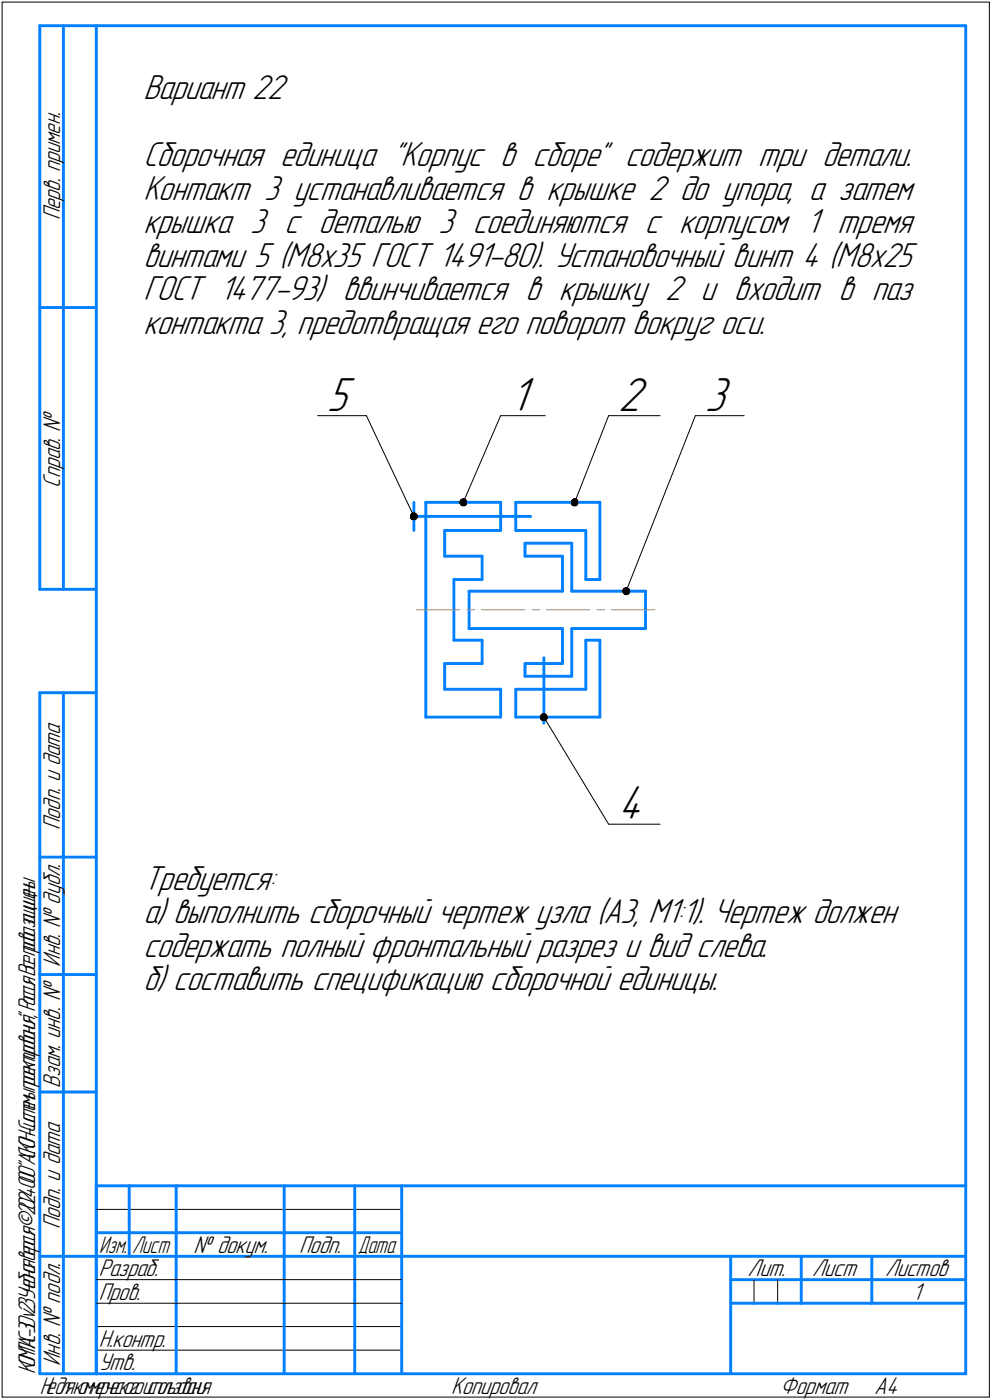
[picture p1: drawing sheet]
<svg xmlns="http://www.w3.org/2000/svg" width="211mm" height="298mm" viewBox="0 0 211 298" stroke-linecap="round" stroke-linejoin="round" font-family="sans-serif">
<g fill="none" stroke="#000" stroke-width=".21">
<path d="M.5 .5h210zM.5 .5v297zM210.5 .5v297zM67.6 88.5h10.3zM77.9 88.5l10.2 21.5zM106.5 88.5l-7.9 18.5zM106.5 88.5h9.5zM129.5 88.5l-7.2 18.5zM129.5 88.5h10.9zM147.9 88.5l-14.7 37.4zM147.9 88.5h10.4zM115.7 152.7l13.8 22.8z"/>
<path d="M129.5 175.5h10.9zM20.5 257.5h65zM20.5 272.5h17zM20.5 277.5h17zM37.5 272.5h23zM37.5 277.5h23zM60.5 272.5h15zM60.5 277.5h15zM75.5 272.5h10zM75.5 277.5h10zM160.4 272.5v5zM165.4 272.5v5z"/>
<path d="M.5 297.5h210zM20.5 282.4h65zM20.5 287.5h65z"/>
</g>
<g fill="none" stroke="#0080ff" stroke-width=".62">
<path d="M8.5 5.5v120zM8.5 5.5h12zM13.5 5.5v120zM20.5 5.5h185zM20.5 5.5v287zM205.5 5.5v287zM8.5 65.5h12zM88.1 110h24.8zM88.1 107v3zM88.1 110v2.9zM90.6 107v22.8zM90.6 107h15.9z"/>
<path d="M94.6 112.9h11.9zM94.6 112.9v5.5zM94.6 118.4h8zM102.6 118.4v5zM106.5 107v5.9zM109.7 107v5.9zM109.7 107h17.9zM109.7 112.9h14.9zM111.7 118.4h8zM111.7 115.7v2.7zM111.7 115.7h9.9zM119.7 118.4v7.5z"/>
<path d="M121.6 115.7v10.2zM124.6 112.9v10.5zM127.6 107v16.4zM8.5 125.5h12zM90.6 129.8v22.9zM96.6 136.3h6zM96.6 129.8v6.5zM96.6 123.4h6zM96.6 123.4v6.4zM99.8 129.8v4zM99.8 133.8h19.9zM99.8 125.9v3.9z"/>
<path d="M99.8 125.9h19.9zM102.6 136.3v5zM119.7 133.8v7.5zM121.6 133.8v10.2zM121.6 133.8h15.7zM121.6 125.9h15.7zM124.6 136.3h3zM124.6 136.3v10.5zM124.6 123.4h3zM127.6 136.3v16.4zM137.3 129.8v4zM137.3 125.9v3.9z"/>
<path d="M8.5 147.5v145zM8.5 147.5h12zM13.5 147.5v145zM90.6 152.7h15.9zM94.6 146.8h11.9zM94.6 141.3v5.5zM94.6 141.3h8zM106.5 146.8v5.9zM109.7 146.8v5.9zM109.7 152.7h17.9zM109.7 146.8h14.9zM111.7 141.3h8z"/>
<path d="M111.7 141.3v2.7zM111.7 144h9.9zM115.7 140v14zM8.5 182.5h12zM8.5 207.5h12zM8.5 232.5h12zM20.5 252.5h185zM20.5 252.5v40zM27.5 252.5v15zM37.5 252.5v25zM60.5 252.5v25zM75.5 252.5v25z"/>
<path d="M85.5 252.5v40zM8.5 267.5h12zM20.5 262.5h7zM20.5 267.5h7zM27.5 262.5h10zM27.5 267.5h10zM37.5 277.5v15zM37.5 262.5h23zM37.5 267.5h23zM60.5 277.5v15zM60.5 262.5h15zM60.5 267.5h15z"/>
<path d="M75.5 277.5v15zM75.5 262.5h10zM75.5 267.5h10zM85.5 267.5h120zM155.4 267.5v25zM155.4 272.5h15.1zM155.4 277.5h5zM160.4 277.5h5zM165.4 277.5h5.1zM170.5 267.5v10zM170.5 272.5h35zM170.5 277.5h15z"/>
<path d="M185.5 267.5v10zM185.5 277.5h20zM8.5 292.5h12zM20.5 292.5h185z"/>
</g>
<path d="M88.6 129.8h9.2zM99.3 129.8h1.7zM102.4 129.8h9.2zM113.2 129.8h1.6zM116.3 129.8h9.2zM127 129.8h1.6zM130.1 129.8h9.2z" fill="none" stroke="#ff8000" stroke-width=".21"/>
<g fill="#fff" stroke="#fff" stroke-width=".21">
<path d="M108.5 79.7h5.5zM108.5 79.8h5.5zM108.5 79.8h5.5zM108.5 79.9h5.5zM108.5 79.9h5.5zM108.5 80h5.5zM108.5 80h5.5zM108.5 80.1h5.5zM108.5 80.2h5.5zM108.5 80.2h5.5zM108.5 80.3h5.5zM108.5 80.3h5.5zM108.5 80.4h5.5zM108.5 80.4h5.5zM108.5 80.5h5.5zM108.5 80.5h5.5zM108.5 80.6h5.5zM108.5 80.7h5.5zM108.5 80.7h5.5zM108.5 80.8h5.5zM108.5 80.8h5.5zM108.5 80.9h5.5zM108.5 80.9h5.5zM108.5 81h5.5zM108.5 81.1h5.5zM108.5 81.1h5.5zM108.5 81.2h5.5zM108.5 81.2h5.5zM108.5 81.3h5.5zM108.5 81.3h5.5zM108.5 81.4h5.5zM108.5 81.4h5.5zM108.5 81.5h5.5zM108.5 81.6h5.5zM108.5 81.6h5.5zM108.5 81.7h5.5zM108.5 81.7h5.5zM108.5 81.8h5.5zM108.5 81.8h5.5zM108.5 81.9h5.5zM108.5 82h5.5zM108.5 82h5.5zM108.5 82.1h5.5zM108.5 82.1h5.5zM108.5 82.2h5.5zM108.5 82.2h5.5zM108.5 82.3h5.5zM108.5 82.4h5.5zM108.5 82.4h5.5zM108.5 82.5h5.5zM108.5 82.5h5.5zM108.5 82.6h5.5zM108.5 82.6h5.5zM108.5 82.7h5.5zM108.5 82.7h5.5zM108.5 82.8h5.5zM108.5 82.9h5.5zM108.5 82.9h5.5zM108.5 83h5.5zM108.5 83h5.5zM108.5 83.1h5.5zM108.5 83.1h5.5zM108.5 83.2h5.5zM108.5 83.3h5.5zM108.5 83.3h5.5zM108.5 83.4h5.5zM108.5 83.4h5.5zM108.5 83.5h5.5zM108.5 83.5h5.5zM108.5 83.6h5.5zM108.5 83.7h5.5zM108.5 83.7h5.5zM108.5 83.8h5.5zM108.5 83.8h5.5zM108.5 83.9h5.5zM108.5 83.9h5.5zM108.5 84h5.5zM108.5 84h5.5zM108.5 84.1h5.5zM108.5 84.2h5.5zM108.5 84.2h5.5zM108.5 84.3h5.5zM108.5 84.3h5.5zM108.5 84.4h5.5zM108.5 84.4h5.5zM108.5 84.5h5.5zM108.5 84.6h5.5zM108.5 84.6h5.5zM108.5 84.7h5.5zM108.5 84.7h5.5zM108.5 84.8h5.5zM108.5 84.8h5.5zM108.5 84.9h5.5zM108.5 84.9h5.5zM108.5 85h5.5zM108.5 85.1h5.5zM108.5 85.1h5.5zM108.5 85.2h5.5zM108.5 85.2h5.5zM108.5 85.3h5.5zM108.5 85.3h5.5zM108.5 85.4h5.5zM108.5 85.5h5.5zM108.5 85.5h5.5zM108.5 85.6h5.5zM108.5 85.6h5.5zM108.5 85.7h5.5zM108.5 85.7h5.5zM108.5 85.8h5.5zM108.5 85.9h5.5zM108.5 85.9h5.5zM108.5 86h5.5zM108.5 86h5.5zM108.5 86.1h5.5zM108.5 86.1h5.5zM108.5 86.2h5.5zM108.5 86.2h5.5zM108.5 86.3h5.5zM108.5 86.4h5.5zM108.5 86.4h5.5zM108.5 86.5h5.5zM108.5 86.5h5.5zM108.5 86.6h5.5zM108.5 86.6h5.5zM108.5 86.7h5.5zM108.5 86.8h5.5zM108.5 86.8h5.5zM108.5 86.9h5.5zM108.5 86.9h5.5zM108.5 87h5.5zM108.5 87h5.5zM108.5 87.1h5.5zM108.5 87.2h5.5zM108.5 87.2h5.5zM108.5 87.3h5.5zM108.5 87.3h5.5zM108.5 87.4h5.5zM108.5 87.4h5.5zM108.5 87.5h5.5zM108.5 87.5h5.5zM108.5 87.6h5.5zM108.5 87.7h5.5zM108.5 87.7h5.5zM108.5 87.8h5.5zM108.5 87.8h5.5zM108.5 87.9h5.5zM108.5 87.9h5.5zM108.5 88h5.5zM108.5 88.1h5.5zM108.5 88.1h5.5zM108.5 88.2h5.5zM108.5 88.2h5.5zM108.5 88.3h5.5zM108.5 88.3h5.5zM108.5 88.4h5.5zM108.5 88.4h5.5zM108.5 88.5h5.5zM108.5 88.6h5.5zM108.5 88.6h5.5zM108.5 88.7h5.5zM108.5 88.7h5.5zM108.5 88.8h5.5zM108.5 88.8h5.5zM108.5 88.9h5.5zM108.5 89h5.5zM108.5 89h5.5zM108.5 89.1h5.5zM108.5 89.1h5.5zM108.5 89.2h5.5zM108.5 89.2h5.5zM108.5 89.3h5.5zM108.5 89.4h5.5zM108.5 89.4h5.5zM108.5 89.5h5.5zM108.5 89.5h5.5zM108.5 89.6h5.5z"/>
<path d="M131.5 79.7h7zM131.5 79.8h7zM131.5 79.8h7zM131.5 79.9h7zM131.5 79.9h7zM131.5 80h7zM131.5 80h7zM131.5 80.1h7zM131.5 80.2h7zM131.5 80.2h7zM131.5 80.3h7zM131.5 80.3h7zM131.5 80.4h7zM131.5 80.4h7zM131.5 80.5h7zM131.5 80.5h7zM131.5 80.6h7zM131.5 80.7h7zM131.5 80.7h7zM131.5 80.8h7zM131.5 80.8h7zM131.5 80.9h7zM131.5 80.9h7zM131.5 81h7zM131.5 81.1h7zM131.5 81.1h7zM131.5 81.2h7zM131.5 81.2h7zM131.5 81.3h7zM131.5 81.3h7zM131.5 81.4h7zM131.5 81.4h7zM131.5 81.5h7zM131.5 81.6h7zM131.5 81.6h7zM131.5 81.7h7zM131.5 81.7h7zM131.5 81.8h7zM131.5 81.8h7zM131.5 81.9h7zM131.5 82h7zM131.5 82h7zM131.5 82.1h7zM131.5 82.1h7zM131.5 82.2h7zM131.5 82.2h7zM131.5 82.3h7zM131.5 82.4h7zM131.5 82.4h7zM131.5 82.5h7zM131.5 82.5h7zM131.5 82.6h7zM131.5 82.6h7zM131.5 82.7h7zM131.5 82.7h7zM131.5 82.8h7zM131.5 82.9h7zM131.5 82.9h7zM131.5 83h7zM131.5 83h7zM131.5 83.1h7zM131.5 83.1h7zM131.5 83.2h7zM131.5 83.3h7zM131.5 83.3h7zM131.5 83.4h7zM131.5 83.4h7zM131.5 83.5h7zM131.5 83.5h7zM131.5 83.6h7zM131.5 83.7h7zM131.5 83.7h7zM131.5 83.8h7zM131.5 83.8h7zM131.5 83.9h7zM131.5 83.9h7zM131.5 84h7zM131.5 84h7zM131.5 84.1h7zM131.5 84.2h7zM131.5 84.2h7zM131.5 84.3h7zM131.5 84.3h7zM131.5 84.4h7zM131.5 84.4h7zM131.5 84.5h7zM131.5 84.6h7zM131.5 84.6h7zM131.5 84.7h7zM131.5 84.7h7zM131.5 84.8h7zM131.5 84.8h7zM131.5 84.9h7zM131.5 84.9h7zM131.5 85h7zM131.5 85.1h7zM131.5 85.1h7zM131.5 85.2h7zM131.5 85.2h7zM131.5 85.3h7zM131.5 85.3h7zM131.5 85.4h7zM131.5 85.5h7zM131.5 85.5h7zM131.5 85.6h7zM131.5 85.6h7zM131.5 85.7h7zM131.5 85.7h7zM131.5 85.8h7zM131.5 85.9h7zM131.5 85.9h7zM131.5 86h7zM131.5 86h7zM131.5 86.1h7zM131.5 86.1h7zM131.5 86.2h7zM131.5 86.2h7zM131.5 86.3h7zM131.5 86.4h7zM131.5 86.4h7zM131.5 86.5h7zM131.5 86.5h7zM131.5 86.6h7zM131.5 86.6h7zM131.5 86.7h7zM131.5 86.8h7zM131.5 86.8h7zM131.5 86.9h7zM131.5 86.9h7zM131.5 87h7zM131.5 87h7zM131.5 87.1h7zM131.5 87.2h7zM131.5 87.2h7zM131.5 87.3h7zM131.5 87.3h7zM131.5 87.4h7zM131.5 87.4h7zM131.5 87.5h7zM131.5 87.5h7zM131.5 87.6h7zM131.5 87.7h7zM131.5 87.7h7zM131.5 87.8h7zM131.5 87.8h7zM131.5 87.9h7zM131.5 87.9h7zM131.5 88h7zM131.5 88.1h7zM131.5 88.1h7zM131.5 88.2h7zM131.5 88.2h7zM131.5 88.3h7zM131.5 88.3h7zM131.5 88.4h7zM131.5 88.4h7zM131.5 88.5h7zM131.5 88.6h7zM131.5 88.6h7zM131.5 88.7h7zM131.5 88.7h7zM131.5 88.8h7zM131.5 88.8h7zM131.5 88.9h7zM131.5 89h7zM131.5 89h7zM131.5 89.1h7zM131.5 89.1h7zM131.5 89.2h7zM131.5 89.2h7zM131.5 89.3h7zM131.5 89.4h7zM131.5 89.4h7zM131.5 89.5h7zM131.5 89.5h7zM131.5 89.6h7z"/>
<path d="M150 79.7h6.4zM150 79.8h6.4zM150 79.8h6.4zM150 79.9h6.4zM150 79.9h6.4zM150 80h6.4zM150 80h6.4zM150 80.1h6.4zM150 80.2h6.4zM150 80.2h6.4zM150 80.3h6.4zM150 80.3h6.4zM150 80.4h6.4zM150 80.4h6.4zM150 80.5h6.4zM150 80.5h6.4zM150 80.6h6.4zM150 80.7h6.4zM150 80.7h6.4zM150 80.8h6.4zM150 80.8h6.4zM150 80.9h6.4zM150 80.9h6.4zM150 81h6.4zM150 81.1h6.4zM150 81.1h6.4zM150 81.2h6.4zM150 81.2h6.4zM150 81.3h6.4zM150 81.3h6.4zM150 81.4h6.4zM150 81.4h6.4zM150 81.5h6.4zM150 81.6h6.4zM150 81.6h6.4zM150 81.7h6.4zM150 81.7h6.4zM150 81.8h6.4zM150 81.8h6.4zM150 81.9h6.4zM150 82h6.4zM150 82h6.4zM150 82.1h6.4zM150 82.1h6.4zM150 82.2h6.4zM150 82.2h6.4zM150 82.3h6.4zM150 82.4h6.4zM150 82.4h6.4zM150 82.5h6.4zM150 82.5h6.4zM150 82.6h6.4zM150 82.6h6.4zM150 82.7h6.4zM150 82.7h6.4zM150 82.8h6.4zM150 82.9h6.4zM150 82.9h6.4zM150 83h6.4zM150 83h6.4zM150 83.1h6.4zM150 83.1h6.4zM150 83.2h6.4zM150 83.3h6.4zM150 83.3h6.4zM150 83.4h6.4zM150 83.4h6.4zM150 83.5h6.4zM150 83.5h6.4zM150 83.6h6.4zM150 83.7h6.4zM150 83.7h6.4zM150 83.8h6.4zM150 83.8h6.4zM150 83.9h6.4zM150 83.9h6.4zM150 84h6.4zM150 84h6.4zM150 84.1h6.4zM150 84.2h6.4zM150 84.2h6.4zM150 84.3h6.4zM150 84.3h6.4zM150 84.4h6.4zM150 84.4h6.4zM150 84.5h6.4zM150 84.6h6.4zM150 84.6h6.4zM150 84.7h6.4zM150 84.7h6.4zM150 84.8h6.4zM150 84.8h6.4zM150 84.9h6.4zM150 84.9h6.4zM150 85h6.4zM150 85.1h6.4zM150 85.1h6.4zM150 85.2h6.4zM150 85.2h6.4zM150 85.3h6.4zM150 85.3h6.4zM150 85.4h6.4zM150 85.5h6.4zM150 85.5h6.4zM150 85.6h6.4zM150 85.6h6.4zM150 85.7h6.4zM150 85.7h6.4zM150 85.8h6.4zM150 85.9h6.4zM150 85.9h6.4zM150 86h6.4zM150 86h6.4zM150 86.1h6.4zM150 86.1h6.4zM150 86.2h6.4zM150 86.2h6.4zM150 86.3h6.4zM150 86.4h6.4zM150 86.4h6.4zM150 86.5h6.4zM150 86.5h6.4zM150 86.6h6.4zM150 86.6h6.4zM150 86.7h6.4zM150 86.8h6.4zM150 86.8h6.4zM150 86.9h6.4zM150 86.9h6.4zM150 87h6.4zM150 87h6.4zM150 87.1h6.4zM150 87.2h6.4zM150 87.2h6.4zM150 87.3h6.4zM150 87.3h6.4zM150 87.4h6.4zM150 87.4h6.4zM150 87.5h6.4zM150 87.5h6.4zM150 87.6h6.4zM150 87.7h6.4zM150 87.7h6.4zM150 87.8h6.4zM150 87.8h6.4zM150 87.9h6.4zM150 87.9h6.4zM150 88h6.4zM150 88.1h6.4zM150 88.1h6.4zM150 88.2h6.4zM150 88.2h6.4zM150 88.3h6.4zM150 88.3h6.4zM150 88.4h6.4zM150 88.4h6.4zM150 88.5h6.4zM150 88.6h6.4zM150 88.6h6.4zM150 88.7h6.4zM150 88.7h6.4zM150 88.8h6.4zM150 88.8h6.4zM150 88.9h6.4zM150 89h6.4zM150 89h6.4zM150 89.1h6.4zM150 89.1h6.4zM150 89.2h6.4zM150 89.2h6.4zM150 89.3h6.4zM150 89.4h6.4zM150 89.4h6.4zM150 89.5h6.4zM150 89.5h6.4zM150 89.6h6.4z"/>
<path d="M131.5 166.7h7zM131.5 166.7h7zM131.5 166.8h7zM131.5 166.8h7zM131.5 166.9h7zM131.5 167h7zM131.5 167h7zM131.5 167.1h7zM131.5 167.1h7zM131.5 167.2h7zM131.5 167.2h7zM131.5 167.3h7zM131.5 167.4h7zM131.5 167.4h7zM131.5 167.5h7zM131.5 167.5h7zM131.5 167.6h7zM131.5 167.6h7zM131.5 167.7h7zM131.5 167.8h7zM131.5 167.8h7zM131.5 167.9h7zM131.5 167.9h7zM131.5 168h7zM131.5 168h7zM131.5 168.1h7zM131.5 168.1h7zM131.5 168.2h7zM131.5 168.3h7zM131.5 168.3h7zM131.5 168.4h7zM131.5 168.4h7zM131.5 168.5h7zM131.5 168.5h7zM131.5 168.6h7zM131.5 168.7h7zM131.5 168.7h7zM131.5 168.8h7zM131.5 168.8h7zM131.5 168.9h7zM131.5 168.9h7zM131.5 169h7zM131.5 169.1h7zM131.5 169.1h7zM131.5 169.2h7zM131.5 169.2h7zM131.5 169.3h7zM131.5 169.3h7zM131.5 169.4h7zM131.5 169.4h7zM131.5 169.5h7zM131.5 169.6h7zM131.5 169.6h7zM131.5 169.7h7zM131.5 169.7h7zM131.5 169.8h7zM131.5 169.8h7zM131.5 169.9h7zM131.5 170h7zM131.5 170h7zM131.5 170.1h7zM131.5 170.1h7zM131.5 170.2h7zM131.5 170.2h7zM131.5 170.3h7zM131.5 170.3h7zM131.5 170.4h7zM131.5 170.5h7zM131.5 170.5h7zM131.5 170.6h7zM131.5 170.6h7zM131.5 170.7h7zM131.5 170.7h7zM131.5 170.8h7zM131.5 170.9h7zM131.5 170.9h7zM131.5 171h7zM131.5 171h7zM131.5 171.1h7zM131.5 171.1h7zM131.5 171.2h7zM131.5 171.3h7zM131.5 171.3h7zM131.5 171.4h7zM131.5 171.4h7zM131.5 171.5h7zM131.5 171.5h7zM131.5 171.6h7zM131.5 171.6h7zM131.5 171.7h7zM131.5 171.8h7zM131.5 171.8h7zM131.5 171.9h7zM131.5 171.9h7zM131.5 172h7zM131.5 172h7zM131.5 172.1h7zM131.5 172.2h7zM131.5 172.2h7zM131.5 172.3h7zM131.5 172.3h7zM131.5 172.4h7zM131.5 172.4h7zM131.5 172.5h7zM131.5 172.6h7zM131.5 172.6h7zM131.5 172.7h7zM131.5 172.7h7zM131.5 172.8h7zM131.5 172.8h7zM131.5 172.9h7zM131.5 172.9h7zM131.5 173h7zM131.5 173.1h7zM131.5 173.1h7zM131.5 173.2h7zM131.5 173.2h7zM131.5 173.3h7zM131.5 173.3h7zM131.5 173.4h7zM131.5 173.5h7zM131.5 173.5h7zM131.5 173.6h7zM131.5 173.6h7zM131.5 173.7h7zM131.5 173.7h7zM131.5 173.8h7zM131.5 173.8h7zM131.5 173.9h7zM131.5 174h7zM131.5 174h7zM131.5 174.1h7zM131.5 174.1h7zM131.5 174.2h7zM131.5 174.2h7zM131.5 174.3h7zM131.5 174.4h7zM131.5 174.4h7zM131.5 174.5h7zM131.5 174.5h7zM131.5 174.6h7zM131.5 174.6h7zM131.5 174.7h7zM131.5 174.8h7zM131.5 174.8h7zM131.5 174.9h7zM131.5 174.9h7zM131.5 175h7zM131.5 175h7zM131.5 175.1h7zM131.5 175.1h7zM131.5 175.2h7zM131.5 175.3h7zM131.5 175.3h7zM131.5 175.4h7zM131.5 175.4h7zM131.5 175.5h7zM131.5 175.5h7zM131.5 175.6h7zM131.5 175.7h7zM131.5 175.7h7zM131.5 175.8h7zM131.5 175.8h7zM131.5 175.9h7zM131.5 175.9h7zM131.5 176h7zM131.5 176.1h7zM131.5 176.1h7zM131.5 176.2h7zM131.5 176.2h7zM131.5 176.3h7zM131.5 176.3h7zM131.5 176.4h7zM131.5 176.4h7zM131.5 176.5h7zM131.5 176.6h7z"/>
<path d="M69.5 79.7h6.4zM69.5 79.8h6.4zM69.5 79.8h6.4zM69.5 79.9h6.4zM69.5 79.9h6.4zM69.5 80h6.4zM69.5 80h6.4zM69.5 80.1h6.4zM69.5 80.2h6.4zM69.5 80.2h6.4zM69.5 80.3h6.4zM69.5 80.3h6.4zM69.5 80.4h6.4zM69.5 80.4h6.4zM69.5 80.5h6.4zM69.5 80.5h6.4zM69.5 80.6h6.4zM69.5 80.7h6.4zM69.5 80.7h6.4zM69.5 80.8h6.4zM69.5 80.8h6.4zM69.5 80.9h6.4zM69.5 80.9h6.4zM69.5 81h6.4zM69.5 81.1h6.4zM69.5 81.1h6.4zM69.5 81.2h6.4zM69.5 81.2h6.4zM69.5 81.3h6.4zM69.5 81.3h6.4zM69.5 81.4h6.4zM69.5 81.4h6.4zM69.5 81.5h6.4zM69.5 81.6h6.4zM69.5 81.6h6.4zM69.5 81.7h6.4zM69.5 81.7h6.4zM69.5 81.8h6.4zM69.5 81.8h6.4zM69.5 81.9h6.4zM69.5 82h6.4zM69.5 82h6.4zM69.5 82.1h6.4zM69.5 82.1h6.4zM69.5 82.2h6.4zM69.5 82.2h6.4zM69.5 82.3h6.4zM69.5 82.4h6.4zM69.5 82.4h6.4zM69.5 82.5h6.4zM69.5 82.5h6.4zM69.5 82.6h6.4zM69.5 82.6h6.4zM69.5 82.7h6.4zM69.5 82.7h6.4zM69.5 82.8h6.4zM69.5 82.9h6.4zM69.5 82.9h6.4zM69.5 83h6.4zM69.5 83h6.4zM69.5 83.1h6.4zM69.5 83.1h6.4zM69.5 83.2h6.4zM69.5 83.3h6.4zM69.5 83.3h6.4zM69.5 83.4h6.4zM69.5 83.4h6.4zM69.5 83.5h6.4zM69.5 83.5h6.4zM69.5 83.6h6.4zM69.5 83.7h6.4zM69.5 83.7h6.4zM69.5 83.8h6.4zM69.5 83.8h6.4zM69.5 83.9h6.4zM69.5 83.9h6.4zM69.5 84h6.4zM69.5 84h6.4zM69.5 84.1h6.4zM69.5 84.2h6.4zM69.5 84.2h6.4zM69.5 84.3h6.4zM69.5 84.3h6.4zM69.5 84.4h6.4zM69.5 84.4h6.4zM69.5 84.5h6.4zM69.5 84.6h6.4zM69.5 84.6h6.4zM69.5 84.7h6.4zM69.5 84.7h6.4zM69.5 84.8h6.4zM69.5 84.8h6.4zM69.5 84.9h6.4zM69.5 84.9h6.4zM69.5 85h6.4zM69.5 85.1h6.4zM69.5 85.1h6.4zM69.5 85.2h6.4zM69.5 85.2h6.4zM69.5 85.3h6.4zM69.5 85.3h6.4zM69.5 85.4h6.4zM69.5 85.5h6.4zM69.5 85.5h6.4zM69.5 85.6h6.4zM69.5 85.6h6.4zM69.5 85.7h6.4zM69.5 85.7h6.4zM69.5 85.8h6.4zM69.5 85.9h6.4zM69.5 85.9h6.4zM69.5 86h6.4zM69.5 86h6.4zM69.5 86.1h6.4zM69.5 86.1h6.4zM69.5 86.2h6.4zM69.5 86.2h6.4zM69.5 86.3h6.4zM69.5 86.4h6.4zM69.5 86.4h6.4zM69.5 86.5h6.4zM69.5 86.5h6.4zM69.5 86.6h6.4zM69.5 86.6h6.4zM69.5 86.7h6.4zM69.5 86.8h6.4zM69.5 86.8h6.4zM69.5 86.9h6.4zM69.5 86.9h6.4zM69.5 87h6.4zM69.5 87h6.4zM69.5 87.1h6.4zM69.5 87.2h6.4zM69.5 87.2h6.4zM69.5 87.3h6.4zM69.5 87.3h6.4zM69.5 87.4h6.4zM69.5 87.4h6.4zM69.5 87.5h6.4zM69.5 87.5h6.4zM69.5 87.6h6.4zM69.5 87.7h6.4zM69.5 87.7h6.4zM69.5 87.8h6.4zM69.5 87.8h6.4zM69.5 87.9h6.4zM69.5 87.9h6.4zM69.5 88h6.4zM69.5 88.1h6.4zM69.5 88.1h6.4zM69.5 88.2h6.4zM69.5 88.2h6.4zM69.5 88.3h6.4zM69.5 88.3h6.4zM69.5 88.4h6.4zM69.5 88.4h6.4zM69.5 88.5h6.4zM69.5 88.6h6.4zM69.5 88.6h6.4zM69.5 88.7h6.4zM69.5 88.7h6.4zM69.5 88.8h6.4zM69.5 88.8h6.4zM69.5 88.9h6.4zM69.5 89h6.4zM69.5 89h6.4zM69.5 89.1h6.4zM69.5 89.1h6.4zM69.5 89.2h6.4zM69.5 89.2h6.4zM69.5 89.3h6.4zM69.5 89.4h6.4zM69.5 89.4h6.4zM69.5 89.5h6.4zM69.5 89.5h6.4zM69.5 89.6h6.4z"/>
</g>
<g fill="#000" stroke="#000" stroke-width=".21">
<path d="M87.7 109.2h.5zM87.7 109.3h.7zM87.6 109.3h.9zM87.5 109.4h1.1zM87.5 109.4h1.1zM87.4 109.5h1.3zM87.4 109.6h1.3zM87.4 109.6h1.4zM87.4 109.7h1.4zM87.3 109.7h1.5zM87.3 109.8h1.5zM87.3 109.8h1.5zM87.3 109.9h1.5zM87.3 110h1.5zM87.3 110h1.5zM87.3 110.1h1.5zM87.3 110.1h1.5zM87.3 110.2h1.5zM87.3 110.2h1.5zM87.3 110.3h1.5zM87.3 110.3h1.4zM87.4 110.4h1.3zM87.4 110.5h1.2zM87.5 110.5h1.1zM87.5 110.6h1zM87.6 110.6h.8zM87.8 110.7h.4z"/>
<path d="M98.3 106.2h.6zM98.2 106.3h.8zM98 106.3h1.1zM98 106.4h1.1zM98 106.5h1.2zM97.9 106.5h1.3zM97.9 106.6h1.3zM97.9 106.6h1.4zM97.8 106.7h1.5zM97.8 106.7h1.5zM97.8 106.8h1.5zM97.8 106.8h1.5zM97.8 106.9h1.5zM97.8 107h1.5zM97.8 107h1.5zM97.8 107.1h1.5zM97.8 107.1h1.5zM97.8 107.2h1.5zM97.9 107.2h1.4zM97.9 107.3h1.4zM97.9 107.4h1.4zM97.9 107.4h1.3zM97.9 107.5h1.3zM98 107.5h1.2zM98.1 107.6h1zM98.2 107.6h.8zM98.2 107.7h.7z"/>
<path d="M122 106.2h.5zM121.9 106.3h.8zM121.8 106.3h1zM121.8 106.4h1zM121.7 106.5h1.2zM121.6 106.5h1.3zM121.6 106.6h1.3zM121.5 106.6h1.4zM121.5 106.7h1.5zM121.5 106.7h1.5zM121.5 106.8h1.5zM121.5 106.8h1.5zM121.5 106.9h1.5zM121.5 107h1.5zM121.5 107h1.5zM121.5 107.1h1.5zM121.5 107.1h1.5zM121.5 107.2h1.5zM121.5 107.2h1.5zM121.6 107.3h1.3zM121.6 107.4h1.3zM121.6 107.4h1.3zM121.6 107.5h1.3zM121.6 107.5h1.2zM121.8 107.6h1zM121.8 107.6h.9zM121.9 107.7h.6z"/>
<path d="M133 125.1h.5zM132.9 125.2h.7zM132.7 125.3h1zM132.7 125.3h1.1zM132.6 125.4h1.2zM132.6 125.4h1.3zM132.6 125.5h1.3zM132.5 125.5h1.4zM132.5 125.6h1.5zM132.5 125.6h1.5zM132.5 125.7h1.5zM132.5 125.8h1.5zM132.5 125.8h1.5zM132.5 125.9h1.5zM132.5 125.9h1.5zM132.5 126h1.5zM132.4 126h1.6zM132.5 126.1h1.5zM132.5 126.2h1.5zM132.5 126.2h1.4zM132.6 126.3h1.3zM132.6 126.3h1.3zM132.6 126.4h1.2zM132.8 126.4h1zM132.8 126.5h.9zM132.9 126.5h.7zM133 126.6h.5z"/>
<path d="M115.5 151.9h.4zM115.4 152h.6zM115.2 152.1h.9zM115.2 152.1h1zM115.1 152.2h1.1zM115.1 152.2h1.2zM115.1 152.3h1.2zM115 152.3h1.4zM115 152.4h1.4zM115 152.5h1.4zM115 152.5h1.4zM115 152.6h1.5zM114.9 152.6h1.6zM114.9 152.7h1.6zM114.9 152.7h1.6zM114.9 152.8h1.6zM114.9 152.9h1.6zM114.9 152.9h1.5zM115 153h1.4zM115 153h1.4zM115 153.1h1.4zM115 153.1h1.4zM115 153.2h1.3zM115.1 153.2h1.2zM115.2 153.3h1zM115.3 153.4h.9zM115.3 153.4h.8z"/>
</g>
<g font-size="10.8">
<text x="69.5" y="87.5">5</text>
<text x="108.5" y="87.5">1</text>
<text x="131.5" y="87.5">2</text>
<text x="149.9" y="87.5">3</text>
<text x="131.5" y="174.5">4</text>
</g>
<g font-size="7.8">
<text x="30.5" y="21.1">Вариант 22</text>
<text x="30.5" y="35.4">Сборочная единица &quot;Корпус в сборе&quot; содержит три детали.</text>
<text x="30.5" y="42.5">Контакт 3 устанавливается в крышке 2 до упора, а затем</text>
<text x="30.5" y="49.6">крышка 3 с деталью 3 соединяются с корпусом 1 тремя</text>
<text x="30.5" y="56.8">винтами 5 (М8х35 ГОСТ 1491-80). Установочный винт 4 (М8х25</text>
<text x="30.5" y="63.9">ГОСТ 1477-93) ввинчивается в крышку 2 и входит в паз</text>
<text x="30.5" y="71.1">контакта 3, предотвращая его поворот вокруг оси.</text>
<text x="30.5" y="189.5">Требуется:</text>
<text x="30.5" y="196.6">а) выполнить сборочный чертеж узла (А3, М1:1). Чертеж должен</text>
<text x="30.5" y="203.7">содержать полный фронтальный разрез и вид слева.</text>
<text x="30.5" y="210.9">б) составить спецификацию сборочной единицы.</text>
</g>
<g font-size="5.5">
<text x="12.8" y="46.9" transform="rotate(-90 12.8 46.9)">Перв. примен.</text>
<text x="12.8" y="103.8" transform="rotate(-90 12.8 103.8)">Справ. №</text>
<text x="12.8" y="176.7" transform="rotate(-90 12.8 176.7)">Подп. и дата</text>
<text x="12.8" y="205.8" transform="rotate(-90 12.8 205.8)">Инв. № дубл.</text>
<text x="12.8" y="231.6" transform="rotate(-90 12.8 231.6)">Взам. инв. №</text>
<text x="12.8" y="261.7" transform="rotate(-90 12.8 261.7)">Подп. и дата</text>
<text x="41.2" y="266.8">№ докум.</text>
<text x="63.6" y="266.8">Подп.</text>
<text x="21" y="271.8">Разраб.</text>
<text x="159.1" y="271.8">Лит.</text>
<text x="172.8" y="271.8">Лист</text>
<text x="188.3" y="271.8">Листов</text>
<text x="21" y="276.8">Пров.</text>
<text x="194.1" y="276.8">1</text>
<text x="21" y="286.8">Н.контр.</text>
<text x="12.8" y="290.8" transform="rotate(-90 12.8 290.8)">Инв. № подл.</text>
<text x="21" y="291.8">Утв.</text>
<text x="96" y="296.8">Копировал</text>
<text x="166" y="296.8">Формат</text>
<text x="186" y="296.8">A4</text>
</g>
<g font-size="5.4">
<text x="21.1" y="266.8">Изм.</text>
<text x="28.1" y="266.8">Лист</text>
<text x="76.1" y="266.8">Дата</text>
<text x="7.5" y="292.5" transform="rotate(-90 7.5 292.5)">КОМПАС-3Dv23Учебнаяверсия©2024ООО&quot;АСКОН-Системыпроектирования&quot;,Россия.Всеправазащищены.</text>
<text x="8.5" y="296.7">Недлякоммерческогоиспользования</text>
</g>
</svg>
